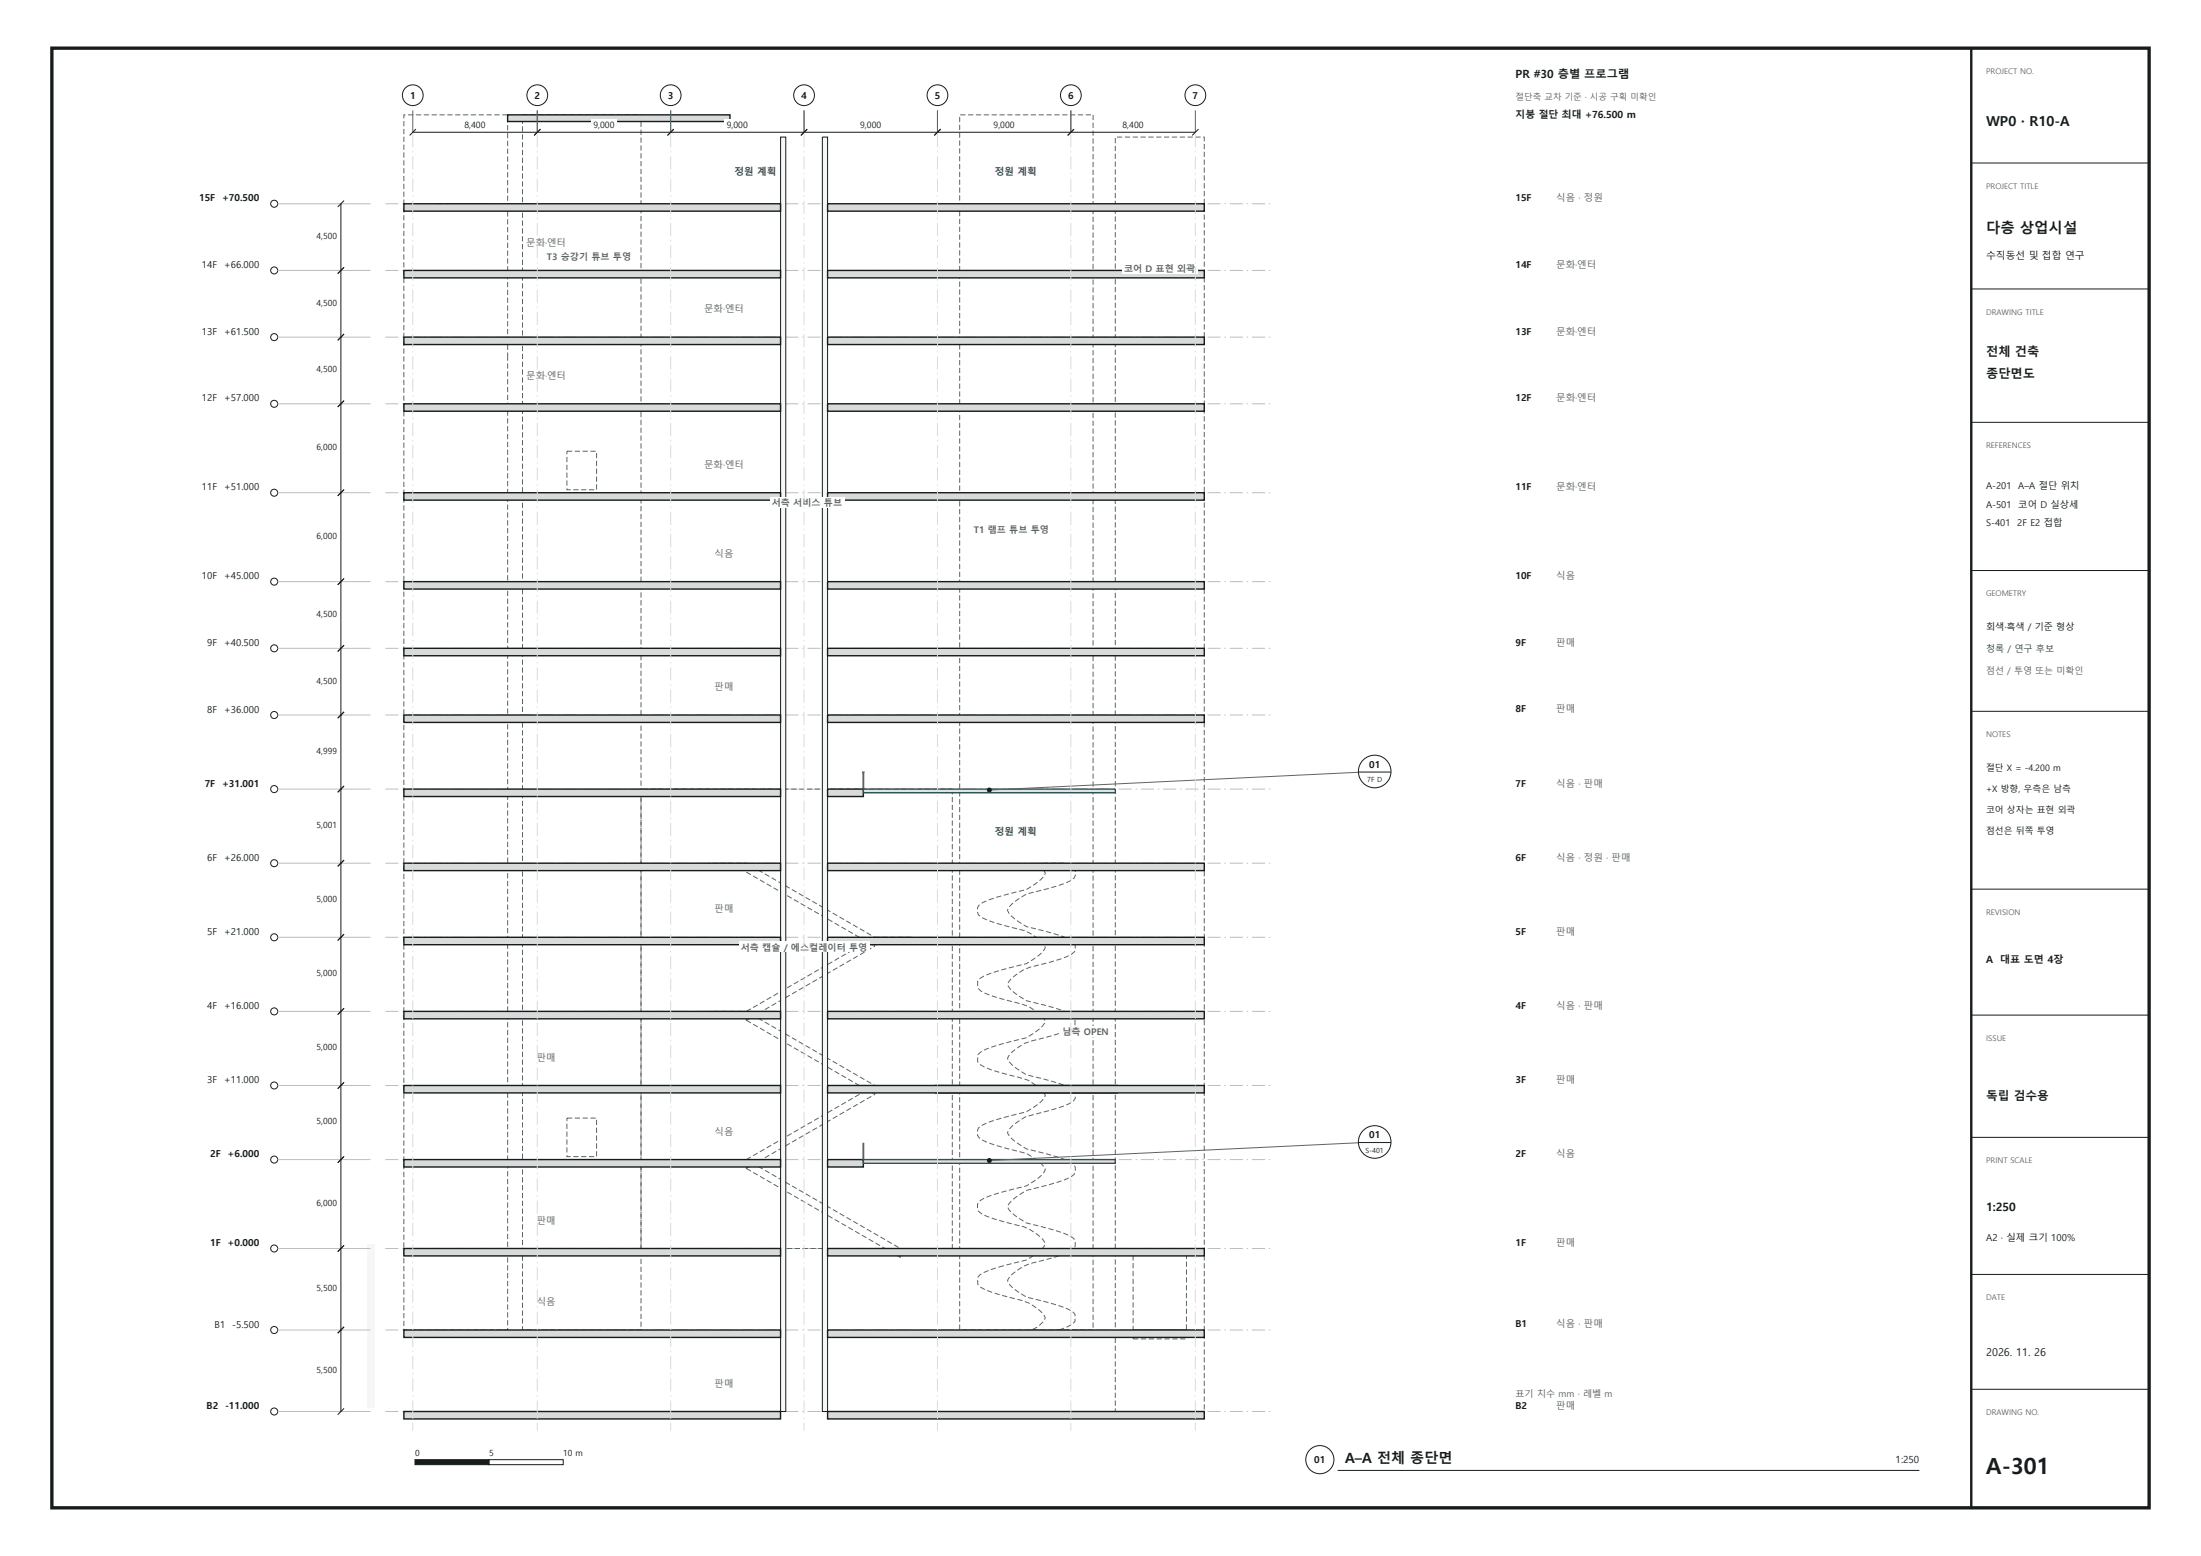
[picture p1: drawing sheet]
<svg xmlns="http://www.w3.org/2000/svg" width="594mm" height="420mm" viewBox="0 0 594 420" stroke-linecap="round" stroke-linejoin="round" font-family="sans-serif">
<path d="M14 13h566v394h-566z" fill="none" stroke="#171b1c" stroke-width=".9" stroke-linecap="butt"/>
<path d="M532 13v394" fill="none" stroke="#171b1c" stroke-width=".64" stroke-linecap="butt"/>
<path d="M532 44h48M532 78h48M532 114h48M532 154h48M532 192h48M532 240h48M532 274h48M532 307h48M532 344h48M532 375h48" fill="none" stroke="#171b1c" stroke-width=".27"/>
<path d="M99 336h2v44h-2z" fill="#f6f6f6"/>
<g fill="none" stroke="#babfbf" stroke-width=".27" stroke-dasharray="3.5 1.1 .4 1.1" stroke-linecap="butt">
<path d="M104 55h239.8M104 73h239.8M104 91h239.8M104 109h239.8M104 133h239.8M104 157h239.8M104 175h239.8M104 193h239.8M104 213h239.8M104 233h239.8M104 253h239.8M104 273h239.8"/>
<path d="M104 293h239.8M104 313h239.8M104 337h239.8M104 359h239.8M104 381h239.8"/>
</g>
<g fill="none" stroke="#171b1c" stroke-width=".27">
<path d="M92 359v22M92.8 358.1l-1.6 1.7M92.8 380.1l-1.6 1.7"/>
<circle cx="74" cy="55" r=".95"/>
<circle cx="74" cy="73" r=".95"/>
<circle cx="74" cy="91" r=".95"/>
<circle cx="74" cy="109" r=".95"/>
<circle cx="74" cy="133" r=".95"/>
<circle cx="74" cy="157" r=".95"/>
<circle cx="74" cy="175" r=".95"/>
<circle cx="74" cy="193" r=".95"/>
<circle cx="74" cy="213" r=".95"/>
<circle cx="74" cy="233" r=".95"/>
<circle cx="74" cy="253" r=".95"/>
<circle cx="74" cy="273" r=".95"/>
<circle cx="74" cy="293" r=".95"/>
<circle cx="74" cy="313" r=".95"/>
<circle cx="74" cy="337" r=".95"/>
<circle cx="74" cy="359" r=".95"/>
<circle cx="74" cy="381" r=".95"/>
</g>
<g fill="none" stroke="#babfbf" stroke-width=".27">
<path d="M74.9 55h25.1M74.9 73h25.1M74.9 91h25.1M74.9 109h25.1M74.9 133h25.1M74.9 157h25.1M74.9 175h25.1M74.9 193h25.1M74.9 213h25.1M74.9 233h25.1M74.9 253h25.1M74.9 273h25.1"/>
<path d="M74.9 293h25.1M74.9 313h25.1M74.9 337h25.1M74.9 359h25.1M74.9 381h25.1"/>
</g>
<path d="M92 359h.1M92 381h.1" fill="none" stroke="#5e6366" stroke-width=".27"/>
<path d="M84.9 368.2h6.6v2.7h-6.6z" fill="#fff"/>
<path d="M92 337h.1M92 359h.1" fill="none" stroke="#5e6366" stroke-width=".27"/>
<path d="M92 337v22M92.8 336.1l-1.6 1.7M92.8 358.1l-1.6 1.7" fill="none" stroke="#171b1c" stroke-width=".27"/>
<path d="M84.9 346.2h6.6v2.7h-6.6z" fill="#fff"/>
<path d="M92 313h.1M92 337h.1" fill="none" stroke="#5e6366" stroke-width=".27"/>
<path d="M92 313v24M92.8 312.1l-1.6 1.7M92.8 336.1l-1.6 1.7" fill="none" stroke="#171b1c" stroke-width=".27"/>
<path d="M84.9 323.2h6.6v2.7h-6.6z" fill="#fff"/>
<path d="M92 293h.1M92 313h.1" fill="none" stroke="#5e6366" stroke-width=".27"/>
<path d="M92 293v20M92.8 292.1l-1.6 1.7M92.8 312.1l-1.6 1.7" fill="none" stroke="#171b1c" stroke-width=".27"/>
<path d="M84.9 301.2h6.6v2.7h-6.6z" fill="#fff"/>
<path d="M92 273h.1M92 293h.1" fill="none" stroke="#5e6366" stroke-width=".27"/>
<path d="M92 273v20M92.8 272.1l-1.6 1.7M92.8 292.1l-1.6 1.7" fill="none" stroke="#171b1c" stroke-width=".27"/>
<path d="M84.9 281.2h6.6v2.7h-6.6z" fill="#fff"/>
<path d="M92 253h.1M92 273h.1" fill="none" stroke="#5e6366" stroke-width=".27"/>
<path d="M92 253v20M92.8 252.1l-1.6 1.7M92.8 272.1l-1.6 1.7" fill="none" stroke="#171b1c" stroke-width=".27"/>
<path d="M84.9 261.2h6.6v2.7h-6.6z" fill="#fff"/>
<path d="M92 233h.1M92 253h.1" fill="none" stroke="#5e6366" stroke-width=".27"/>
<path d="M92 233v20M92.8 232.1l-1.6 1.7M92.8 252.1l-1.6 1.7" fill="none" stroke="#171b1c" stroke-width=".27"/>
<path d="M84.9 241.2h6.6v2.7h-6.6z" fill="#fff"/>
<path d="M92 213h.1M92 233h.1" fill="none" stroke="#5e6366" stroke-width=".27"/>
<path d="M92 213v20M92.8 212.1l-1.6 1.7M92.8 232.1l-1.6 1.7" fill="none" stroke="#171b1c" stroke-width=".27"/>
<path d="M84.9 221.2h6.6v2.7h-6.6z" fill="#fff"/>
<path d="M92 193h.1M92 213h.1" fill="none" stroke="#5e6366" stroke-width=".27"/>
<path d="M92 193v20M92.8 192.1l-1.6 1.7M92.8 212.1l-1.6 1.7" fill="none" stroke="#171b1c" stroke-width=".27"/>
<path d="M84.9 201.2h6.6v2.7h-6.6z" fill="#fff"/>
<path d="M92 175h.1M92 193h.1" fill="none" stroke="#5e6366" stroke-width=".27"/>
<path d="M92 175v18M92.8 174.1l-1.6 1.7M92.8 192.1l-1.6 1.7" fill="none" stroke="#171b1c" stroke-width=".27"/>
<path d="M84.9 182.2h6.6v2.7h-6.6z" fill="#fff"/>
<path d="M92 157h.1M92 175h.1" fill="none" stroke="#5e6366" stroke-width=".27"/>
<path d="M92 157v18M92.8 156.1l-1.6 1.7M92.8 174.1l-1.6 1.7" fill="none" stroke="#171b1c" stroke-width=".27"/>
<path d="M84.9 164.2h6.6v2.7h-6.6z" fill="#fff"/>
<path d="M92 133h.1M92 157h.1" fill="none" stroke="#5e6366" stroke-width=".27"/>
<path d="M92 133v24M92.8 132.1l-1.6 1.7M92.8 156.1l-1.6 1.7" fill="none" stroke="#171b1c" stroke-width=".27"/>
<path d="M84.9 143.2h6.6v2.7h-6.6z" fill="#fff"/>
<path d="M92 109h.1M92 133h.1" fill="none" stroke="#5e6366" stroke-width=".27"/>
<path d="M92 109v24M92.8 108.1l-1.6 1.7M92.8 132.1l-1.6 1.7" fill="none" stroke="#171b1c" stroke-width=".27"/>
<path d="M84.9 119.2h6.6v2.7h-6.6z" fill="#fff"/>
<path d="M92 91h.1M92 109h.1" fill="none" stroke="#5e6366" stroke-width=".27"/>
<path d="M92 91v18M92.8 90.1l-1.6 1.7M92.8 108.1l-1.6 1.7" fill="none" stroke="#171b1c" stroke-width=".27"/>
<path d="M84.9 98.2h6.6v2.7h-6.6z" fill="#fff"/>
<path d="M92 73h.1M92 91h.1" fill="none" stroke="#5e6366" stroke-width=".27"/>
<path d="M92 73v18M92.8 72.1l-1.6 1.7M92.8 90.1l-1.6 1.7" fill="none" stroke="#171b1c" stroke-width=".27"/>
<path d="M84.9 80.2h6.6v2.7h-6.6z" fill="#fff"/>
<path d="M92 55h.1M92 73h.1" fill="none" stroke="#5e6366" stroke-width=".27"/>
<path d="M92 55v18M92.8 54.1l-1.6 1.7M92.8 72.1l-1.6 1.7" fill="none" stroke="#171b1c" stroke-width=".27"/>
<path d="M84.9 62.2h6.6v2.7h-6.6z" fill="#fff"/>
<g fill="none" stroke="#5e6366" stroke-width=".27" stroke-dasharray="1.4 .7" stroke-linecap="butt">
<path d="M141 31h32v328h-32v-328M295 31v328h-36v-328h36M132.2 55v1.2h-14.4v-1.2h14.4M153 121.8h8v10.4h-8v-10.4M257 213v124h-84v-124h84M191.4 234.2v-1.2h10l34.7 20h10v1.2h-10v1.2l-34.7-20v-1.2h-10M191.4 274.2v-1.2h10l34.7 20h10v1.2h-10v1.2l-34.7-20v-1.2h-10M201.4 274.2h-10v-1.2h10l34.7-20h10v1.2h-10v1.2l-34.7 20v-1.2M153 301.8h8v10.4h-8v-10.4M201.4 314.2h-10v-1.2h10l34.7-20h10v1.2h-10v1.2l-34.7 20v-1.2M243 339.4l-41.6-24v-1.2h-10v-1.2h10l41.6 24h10v1.2h-10v1.2M269.6 342l7.4-1.9 1.5-.9a8.8 8.8 0 0 0 3.6-3.5 8.3 8.3 0 0 0-4.2-3.8l-1.5-.7-2.8-.7a39 39 0 0 1-8.7-2.9 2.19 2.19 0 0 1-1.1-2.1 2.19 2.19 0 0 1 1.4-1.9 56.4 56.4 0 0 1 11.8-3.5l1.2-.7a7.2 7.2 0 0 0 3.9-3.8 11.8 11.8 0 0 0-5-4.2 59.2 59.2 0 0 1-11.9-3.6 2.17 2.17 0 0 1-1.5-1.9 2.17 2.17 0 0 1 1.2-2.1 38.2 38.2 0 0 1 8.6-2.8 13.5 13.5 0 0 0 7.4-3.6l1.1-1.4a2.66 2.66 0 0 0-1.5-2.3 15.5 15.5 0 0 0-8.3-3.6 25.1 25.1 0 0 1-7.8-2.8 2.29 2.29 0 0 1 .2-3.3 30.8 30.8 0 0 1 8.2-2.9l4.2-1 1.8-1.1a7.8 7.8 0 0 0 3.3-3.3 9.1 9.1 0 0 0-4.4-4l-2-.7-2.8-.7a31.4 31.4 0 0 1-8.2-2.8 2.3 2.3 0 0 1-.3-3.4 24.8 24.8 0 0 1 7.7-2.8l4.9-1.2 1.5-.9a8.9 8.9 0 0 0 3.6-3.5 8.2 8.2 0 0 0-4.1-3.8l-1.5-.7-2.9-.7a38.9 38.9 0 0 1-8.7-2.8 2.19 2.19 0 0 1-1.2-2.2 2.19 2.19 0 0 1 1.5-1.9 55.7 55.7 0 0 1 11.8-3.5l2.3-1.4a6.6 6.6 0 0 0 2.8-3l-.4-.8-.9-.7v-1.2h6.9l1.2 .7a2.17 2.17 0 0 1 1.4 2 2.17 2.17 0 0 1-1.4 2 51.9 51.9 0 0 1-11.8 3.6l-2.3 1.4a6.6 6.6 0 0 0-2.9 3.1 10.8 10.8 0 0 0 7.5 4.9 51.9 51.9 0 0 1 9.2 2.8 2.25 2.25 0 0 1 1.4 3.4 14.5 14.5 0 0 1-6.5 2.8l-2.7 .7a13.2 13.2 0 0 0-8.8 4.9 2.35 2.35 0 0 0 1.4 2.4l3.6 2.4a50.2 50.2 0 0 1 12.5 4l.6 .7v1.9l-.6 .7a28.9 28.9 0 0 1-8 2.8l-2.9 .7a12.6 12.6 0 0 0-6.5 4.3l-.2 .5a8.8 8.8 0 0 0 4.3 3.9l.8 .5 3.8 .9a33.9 33.9 0 0 1 8.4 2.9 2.24 2.24 0 0 1 1 2.2 2.24 2.24 0 0 1-1.6 1.8 69.6 69.6 0 0 1-11.8 3.5l-1.2 .8a9.2 9.2 0 0 0-3.7 3.5 8 8 0 0 0 4 3.7l1.1 .7 3.1 .8a42.1 42.1 0 0 1 8.8 2.8 2.17 2.17 0 0 1 1.4 2 2.17 2.17 0 0 1-1.4 2 52.2 52.2 0 0 1-11.7 3.6l-2.4 1.4a6.6 6.6 0 0 0-2.9 3.1 10.7 10.7 0 0 0 7.5 4.9 52.5 52.5 0 0 1 9.2 2.8l1.1 .7a2.24 2.24 0 0 1-.5 3.3 42 42 0 0 1-11.3 3.6 12.2 12.2 0 0 0-5.9 4.2 2.3 2.3 0 0 0 1.4 2.4l3.6 2.4a51.6 51.6 0 0 1 12.5 3.9l.6 .7v2l-.6 .7-1.3 .7-6.3 2.1h-3.5v-1.2a6.5 6.5 0 0 0 3.7-3.3 9.2 9.2 0 0 0-4.5-4l-4.8-1.4a30.6 30.6 0 0 1-8.1-2.8l-.8-.7-.1-.8v-1.2l.6-.7 1.2-.7 4-1.4"/>
<path d="M305.8 361.4v-24.4h14.4v24.4h-14.4"/>
</g>
<g fill="#f6f7f7" stroke="#171b1c" stroke-width=".27">
<path d="M221.9 37h1.4v344h-1.4z" fill-rule="evenodd"/>
<path d="M210.7 37h1.4v344h-1.4z" fill-rule="evenodd"/>
</g>
<path d="M232.8 208.4h.4v.2h-.4zM232.9 208.6h.2v4.4h-.2zM232.9 308.6h.2v4.4h-.2z" fill="none" stroke="#5e6366" stroke-width=".27"/>
<path d="M305.8 359h14.4v1.2h-14.4z" fill-rule="evenodd" fill="#f6f7f7" stroke="#171b1c" stroke-width=".27"/>
<path d="M137 96.6v-65.6h-28v328h28v-262.4M325 105.9v-68.9h-24v344h24v-275.1" fill="none" stroke="#5e6366" stroke-width=".27" stroke-dasharray="1.4 .7" stroke-linecap="butt"/>
<g fill="#d9dbdb" stroke="#171b1c" stroke-width=".38">
<path d="M252.5 293h49v2h-49z" fill-rule="evenodd"/>
<path d="M223.3 157h101.7v2h-101.7z" fill-rule="evenodd"/>
<path d="M109 157h101.6v2h-101.6z" fill-rule="evenodd"/>
<path d="M223.3 133h101.7v2h-101.7z" fill-rule="evenodd"/>
<path d="M109 133h101.6v2h-101.6z" fill-rule="evenodd"/>
<path d="M223.3 109h101.7v2h-101.7z" fill-rule="evenodd"/>
<path d="M109 109h101.6v2h-101.6z" fill-rule="evenodd"/>
<path d="M223.3 91h101.7v2h-101.7z" fill-rule="evenodd"/>
<path d="M109 91h101.6v2h-101.6z" fill-rule="evenodd"/>
<path d="M223.3 73h101.7v2h-101.7z" fill-rule="evenodd"/>
<path d="M109 73h101.6v2h-101.6z" fill-rule="evenodd"/>
<path d="M223.3 55h101.7v2h-101.7z" fill-rule="evenodd"/>
<path d="M109 55h101.6v2h-101.6z" fill-rule="evenodd"/>
<path d="M223.3 337h101.7v2h-101.7z" fill-rule="evenodd"/>
<path d="M109 337h101.6v2h-101.6z" fill-rule="evenodd"/>
<path d="M223.3 313h9.7v2h-9.7z" fill-rule="evenodd"/>
<path d="M109 313h101.6v2h-101.6z" fill-rule="evenodd"/>
<path d="M223.3 293h101.7v2h-101.7z" fill-rule="evenodd"/>
<path d="M109 293h101.6v2h-101.6z" fill-rule="evenodd"/>
<path d="M223.3 273h101.7v2h-101.7z" fill-rule="evenodd"/>
<path d="M109 273h101.6v2h-101.6z" fill-rule="evenodd"/>
<path d="M223.3 253h101.7v2h-101.7z" fill-rule="evenodd"/>
<path d="M109 253h101.6v2h-101.6z" fill-rule="evenodd"/>
<path d="M223.3 233h101.7v2h-101.7z" fill-rule="evenodd"/>
<path d="M109 233h101.6v2h-101.6z" fill-rule="evenodd"/>
<path d="M223.3 213h9.7v2h-9.7z" fill-rule="evenodd"/>
<path d="M109 213h101.7v2h-101.7z" fill-rule="evenodd"/>
<path d="M223.3 193h101.7v2h-101.7z" fill-rule="evenodd"/>
<path d="M109 193h101.6v2h-101.6z" fill-rule="evenodd"/>
<path d="M223.3 175h101.7v2h-101.7z" fill-rule="evenodd"/>
<path d="M109 175h101.6v2h-101.6z" fill-rule="evenodd"/>
<path d="M223.3 359h101.7v2h-101.7z" fill-rule="evenodd"/>
<path d="M109 359h101.6v2h-101.6z" fill-rule="evenodd"/>
<path d="M223.4 381h101.6v2h-101.6z" fill-rule="evenodd"/>
<path d="M109 381h101.6v2h-101.6z" fill-rule="evenodd"/>
<path d="M137 31h60v1.8h-60z" fill-rule="evenodd"/>
</g>
<g fill="#d1e6e3" stroke="#245254" stroke-width=".27">
<path d="M232.7 313l.6 .1z" fill-rule="evenodd"/>
<path d="M232.7 213l.6 .1z" fill-rule="evenodd"/>
</g>
<g fill="#d1e6e3" stroke="#245254" stroke-width=".37">
<path d="M233 313h68v1h-68z" fill-rule="evenodd"/>
<path d="M233 213h68v1h-68z" fill-rule="evenodd"/>
</g>
<path d="M371 308.2l-104 5" fill="none" stroke="#5e6366" stroke-width=".27"/>
<circle cx="267" cy="313.2" r=".53" fill="#171b1c" stroke="#171b1c" stroke-width=".27"/>
<circle cx="371" cy="308.2" r="4.4" fill="#fff" stroke="#171b1c" stroke-width=".27"/>
<path d="M366.6 308.4h8.8" fill="none" stroke="#171b1c" stroke-width=".27"/>
<path d="M371 208.2l-104 5" fill="none" stroke="#5e6366" stroke-width=".27"/>
<circle cx="267" cy="213.2" r=".53" fill="#171b1c" stroke="#171b1c" stroke-width=".27"/>
<circle cx="371" cy="208.2" r="4.4" fill="#fff" stroke="#171b1c" stroke-width=".27"/>
<path d="M366.6 208.4h8.8" fill="none" stroke="#171b1c" stroke-width=".27"/>
<g fill="#fff">
<path d="M199.4 254.1h35.2v2.9h-35.2z"/>
<path d="M207.7 134.1h20.2v2.9h-20.2z"/>
<path d="M302.8 70.9h20.4v2.9h-20.4z"/>
<path d="M262.3 141.4h21.4v2.8h-21.4z"/>
<path d="M147.1 67.7h23.8v2.9h-23.8z"/>
<path d="M286.2 276.9h13.6v2.9h-13.6z"/>
<path d="M192.3 371.8h6.2v2.9h-6.2z"/>
<path d="M144.3 349.8h6.2v2.9h-6.2z"/>
<path d="M144.3 327.8h6.2v2.9h-6.2z"/>
<path d="M192.3 303.8h6.2v2.9h-6.2z"/>
<path d="M144.3 283.8h6.2v2.9h-6.2z"/>
<path d="M192.3 243.8h6.2v2.9h-6.2z"/>
<path d="M192.3 183.8h6.2v2.9h-6.2z"/>
<path d="M192.3 147.8h6.2v2.9h-6.2z"/>
<path d="M189.5 123.8h11.8v2.9h-11.8z"/>
<path d="M141.5 99.8h11.8v2.9h-11.8z"/>
<path d="M189.5 81.8h11.8v2.9h-11.8z"/>
<path d="M141.5 63.8h11.8v2.9h-11.8z"/>
</g>
<path d="M322.6 36.2v350" fill="none" stroke="#d9dbdb" stroke-width=".27" stroke-dasharray="3.5 1.1 .4 1.1" stroke-linecap="butt"/>
<circle cx="322.6" cy="25.7" r="2.8" fill="#fff" stroke="#171b1c" stroke-width=".27"/>
<path d="M289 36.2v350" fill="none" stroke="#d9dbdb" stroke-width=".27" stroke-dasharray="3.5 1.1 .4 1.1" stroke-linecap="butt"/>
<circle cx="289" cy="25.7" r="2.8" fill="#fff" stroke="#171b1c" stroke-width=".27"/>
<path d="M253 36.2v350" fill="none" stroke="#d9dbdb" stroke-width=".27" stroke-dasharray="3.5 1.1 .4 1.1" stroke-linecap="butt"/>
<circle cx="253" cy="25.7" r="2.8" fill="#fff" stroke="#171b1c" stroke-width=".27"/>
<path d="M217 36.2v350" fill="none" stroke="#d9dbdb" stroke-width=".27" stroke-dasharray="3.5 1.1 .4 1.1" stroke-linecap="butt"/>
<circle cx="217" cy="25.7" r="2.8" fill="#fff" stroke="#171b1c" stroke-width=".27"/>
<path d="M181 36.2v350" fill="none" stroke="#d9dbdb" stroke-width=".27" stroke-dasharray="3.5 1.1 .4 1.1" stroke-linecap="butt"/>
<circle cx="181" cy="25.7" r="2.8" fill="#fff" stroke="#171b1c" stroke-width=".27"/>
<path d="M145 36.2v350" fill="none" stroke="#d9dbdb" stroke-width=".27" stroke-dasharray="3.5 1.1 .4 1.1" stroke-linecap="butt"/>
<circle cx="145" cy="25.7" r="2.8" fill="#fff" stroke="#171b1c" stroke-width=".27"/>
<path d="M111.4 36.2v350" fill="none" stroke="#d9dbdb" stroke-width=".27" stroke-dasharray="3.5 1.1 .4 1.1" stroke-linecap="butt"/>
<circle cx="111.4" cy="25.7" r="2.8" fill="#fff" stroke="#171b1c" stroke-width=".27"/>
<path d="M111.4 29.8v5.9M145 29.8v5.9" fill="none" stroke="#5e6366" stroke-width=".27"/>
<path d="M111.4 35.7h33.6M112.2 34.8l-1.6 1.8M145.9 34.8l-1.8 1.8" fill="none" stroke="#171b1c" stroke-width=".27"/>
<path d="M124.8 32.2h6.8v2.8h-6.8z" fill="#fff"/>
<path d="M145 29.8v5.9M181 29.8v5.9" fill="none" stroke="#5e6366" stroke-width=".27"/>
<path d="M145 35.7h36M145.9 34.8l-1.8 1.8M181.8 34.8l-1.7 1.8" fill="none" stroke="#171b1c" stroke-width=".27"/>
<path d="M159.6 32.2h6.8v2.8h-6.8z" fill="#fff"/>
<path d="M181 29.8v5.9M217 29.8v5.9" fill="none" stroke="#5e6366" stroke-width=".27"/>
<path d="M181 35.7h36M181.8 34.8l-1.7 1.8M217.9 34.8l-1.7 1.8" fill="none" stroke="#171b1c" stroke-width=".27"/>
<path d="M195.6 32.2h6.8v2.8h-6.8z" fill="#fff"/>
<path d="M217 29.8v5.9M253 29.8v5.9" fill="none" stroke="#5e6366" stroke-width=".27"/>
<path d="M217 35.7h36M217.9 34.8l-1.7 1.8M253.9 34.8l-1.7 1.8" fill="none" stroke="#171b1c" stroke-width=".27"/>
<path d="M231.6 32.2h6.8v2.8h-6.8z" fill="#fff"/>
<path d="M253 29.8v5.9M289 29.8v5.9" fill="none" stroke="#5e6366" stroke-width=".27"/>
<path d="M253 35.7h36M253.9 34.8l-1.7 1.8M289.9 34.8l-1.7 1.8" fill="none" stroke="#171b1c" stroke-width=".27"/>
<path d="M267.6 32.2h6.8v2.8h-6.8z" fill="#fff"/>
<path d="M289 29.8v5.9M322.6 29.8v5.9" fill="none" stroke="#5e6366" stroke-width=".27"/>
<path d="M289 35.7h33.6M289.9 34.8l-1.7 1.8M323.5 34.8l-1.8 1.8" fill="none" stroke="#171b1c" stroke-width=".27"/>
<g fill="#fff">
<path d="M302.4 32.2h6.8v2.8h-6.8z"/>
<path d="M267.9 222.7h12.5v3h-12.5z"/>
<path d="M267.9 44.7h12.5v3h-12.5z"/>
<path d="M197.6 44.7h12.5v3h-12.5z"/>
</g>
<path d="M112 394h20v1.3h-20z" fill="#171b1c" stroke="#171b1c" stroke-width=".27"/>
<g fill="#fff" stroke="#171b1c" stroke-width=".27">
<path d="M132 394h20v1.3h-20z"/>
<circle cx="356.2" cy="394" r="3.8"/>
</g>
<path d="M361 396.9h157" fill="none" stroke="#171b1c" stroke-width=".27"/>
<text font-size="6" fill="#171b1c" x="536" y="398">A-301</text>
<text font-size="3.9" fill="#171b1c" x="536" y="63">다층 상업시설</text>
<text font-size="3.8" fill="#171b1c" x="363" y="395">A–A 전체 종단면</text>
<text font-size="3.7" fill="#171b1c" x="536" y="34">WP0 · R10-A</text>
<g font-size="3.3" fill="#171b1c">
<text x="536" y="96">전체 건축</text>
<text x="536" y="102">종단면도</text>
</g>
<text font-size="3.2" fill="#171b1c" x="536" y="297">독립 검수용</text>
<g font-size="3.1" fill="#171b1c">
<text x="409" y="21">PR #30 층별 프로그램</text>
<text x="536" y="327">1:250</text>
</g>
<text font-size="2.9" fill="#171b1c" x="536" y="366">2026. 11. 26</text>
<g font-size="2.7" fill="#171b1c">
<text x="409" y="31.8">지붕 절단 최대 +76.500 m</text>
<text x="536" y="260">A</text>
<text x="539.8" y="260">대표 도면 4장</text>
</g>
<g font-size="2.6" fill="#171b1c">
<text x="110.7" y="26.7">1</text>
<text x="144.3" y="26.7">2</text>
<text x="180.3" y="26.7">3</text>
<text x="216.3" y="26.7">4</text>
<text x="252.3" y="26.7">5</text>
<text x="288.3" y="26.7">6</text>
<text x="321.9" y="26.7">7</text>
<text x="53.8" y="54.3">15F</text>
<text x="59.9" y="54.3">+70.500</text>
<text x="409" y="54.3">15F</text>
<text x="536" y="70">수직동선 및 접합 연구</text>
<text x="54.5" y="72.3">14F</text>
<text x="60.5" y="72.3">+66.000</text>
<text x="409" y="72.3">14F</text>
<text x="54.5" y="90.3">13F</text>
<text x="60.5" y="90.3">+61.500</text>
<text x="409" y="90.3">13F</text>
<text x="54.5" y="108.3">12F</text>
<text x="60.5" y="108.3">+57.000</text>
<text x="409" y="108.3">12F</text>
<text x="54.5" y="132.3">11F</text>
<text x="60.5" y="132.3">+51.000</text>
<text x="409" y="132.3">11F</text>
<text x="54.5" y="156.3">10F</text>
<text x="60.5" y="156.3">+45.000</text>
<text x="409" y="156.3">10F</text>
<text x="55.9" y="174.3">9F</text>
<text x="60.5" y="174.3">+40.500</text>
<text x="409" y="174.3">9F</text>
<text x="55.9" y="192.3">8F</text>
<text x="60.5" y="192.3">+36.000</text>
<text x="409" y="192.3">8F</text>
<text x="369.5" y="207.2">01</text>
<text x="55.3" y="212.3">7F</text>
<text x="59.9" y="212.3">+31.001</text>
<text x="409" y="212.3">7F</text>
<text x="55.9" y="232.3">6F</text>
<text x="60.5" y="232.3">+26.000</text>
<text x="409" y="232.3">6F</text>
<text x="55.9" y="252.3">5F</text>
<text x="60.5" y="252.3">+21.000</text>
<text x="409" y="252.3">5F</text>
<text x="55.9" y="272.3">4F</text>
<text x="60.5" y="272.3">+16.000</text>
<text x="409" y="272.3">4F</text>
<text x="55.9" y="292.3">3F</text>
<text x="60.5" y="292.3">+11.000</text>
<text x="409" y="292.3">3F</text>
<text x="369.5" y="307.2">01</text>
<text x="56.8" y="312.3">2F</text>
<text x="61.4" y="312.3">+6.000</text>
<text x="409" y="312.3">2F</text>
<text x="536" y="335">A2 · 실제 크기 100%</text>
<text x="56.8" y="336.3">1F</text>
<text x="61.4" y="336.3">+0.000</text>
<text x="409" y="336.3">1F</text>
<text x="57.9" y="358.3">B1</text>
<text x="62.7" y="358.3">-5.500</text>
<text x="409" y="358.3">B1</text>
<text x="55.8" y="380.3">B2</text>
<text x="60.7" y="380.3">-11.000</text>
<text x="409" y="380.3">B2</text>
<text x="354.7" y="395">01</text>
<text x="511.6" y="395">1:250</text>
</g>
<g font-size="2.6" fill="#245254">
<text x="198.2" y="47.3">정원 계획</text>
<text x="268.5" y="47.3">정원 계획</text>
<text x="268.5" y="225.3">정원 계획</text>
</g>
<g font-size="2.6" fill="#5e6366">
<text x="420" y="54.3">식음 · 정원</text>
<text x="420" y="72.3">문화·엔터</text>
<text x="420" y="90.3">문화·엔터</text>
<text x="420" y="108.3">문화·엔터</text>
<text x="420" y="132.3">문화·엔터</text>
<text x="420" y="156.3">식음</text>
<text x="420" y="174.3">판매</text>
<text x="420" y="192.3">판매</text>
<text x="420" y="212.3">식음 · 판매</text>
<text x="420" y="232.3">식음 · 정원 · 판매</text>
<text x="420" y="252.3">판매</text>
<text x="420" y="272.3">식음 · 판매</text>
<text x="420" y="292.3">판매</text>
<text x="420" y="312.3">식음</text>
<text x="420" y="336.3">판매</text>
<text x="420" y="358.3">식음 · 판매</text>
<text x="420" y="380.3">판매</text>
</g>
<g font-size="2.5" fill="#5e6366">
<text x="142" y="66.3">문화·엔터</text>
<text x="147.6" y="70.2">T3 승강기 튜브 투영</text>
<text x="303.4" y="73.4">코어 D 표현 외곽</text>
<text x="190" y="84.3">문화·엔터</text>
<text x="142" y="102.3">문화·엔터</text>
<text x="190" y="126.3">문화·엔터</text>
<text x="208.3" y="136.6">서측 서비스 튜브</text>
<text x="262.9" y="143.8">T1 램프 튜브 투영</text>
<text x="192.9" y="150.3">식음</text>
<text x="192.9" y="186.3">판매</text>
<text x="192.9" y="246.3">판매</text>
<text x="199.9" y="256.6">서측 캡슐 / 에스컬레이터 투영</text>
<text x="286.7" y="279.4">남측 OPEN</text>
<text x="144.9" y="286.3">판매</text>
<text x="192.9" y="306.3">식음</text>
<text x="144.9" y="330.3">판매</text>
<text x="144.9" y="352.3">식음</text>
<text x="192.9" y="374.3">판매</text>
<text x="409" y="377">표기 치수 mm · 레벨 m</text>
</g>
<g font-size="2.5" fill="#171b1c">
<text x="536" y="132">A-201</text>
<text x="544.7" y="132">A–A 절단 위치</text>
<text x="536" y="137">A-501</text>
<text x="544.7" y="137">코어 D 실상세</text>
<text x="536" y="142">S-401</text>
<text x="544.4" y="142">2F E2 접합</text>
<text x="536" y="170">회색·흑색 / 기준 형상</text>
</g>
<text font-size="2.5" fill="#245254" x="536" y="176">청록 / 연구 후보</text>
<g font-size="2.4" fill="#171b1c">
<text x="125.3" y="34.6">8,400</text>
<text x="160.1" y="34.6">9,000</text>
<text x="196.1" y="34.6">9,000</text>
<text x="232.1" y="34.6">9,000</text>
<text x="268.1" y="34.6">9,000</text>
<text x="302.9" y="34.6">8,400</text>
<text x="536" y="208">절단 X = -4.200 m</text>
<text x="536" y="213.7">+X 방향, 우측은 남측</text>
<text x="536" y="219.4">코어 상자는 표현 외곽</text>
<text x="536" y="225.1">점선은 뒤쪽 투영</text>
</g>
<text font-size="2.4" fill="#5e6366" x="536" y="182">점선 / 투영 또는 미확인</text>
<text font-size="2.3" fill="#5e6366" x="409" y="27">절단축 교차 기준 · 시공 구획 미확인</text>
<g font-size="2.3" fill="#171b1c">
<text x="85.4" y="64.5">4,500</text>
<text x="85.4" y="82.5">4,500</text>
<text x="85.4" y="100.5">4,500</text>
<text x="85.4" y="121.5">6,000</text>
<text x="85.4" y="145.5">6,000</text>
<text x="85.4" y="166.5">4,500</text>
<text x="85.4" y="184.5">4,500</text>
<text x="85.4" y="203.5">4,999</text>
<text x="85.4" y="223.5">5,001</text>
<text x="85.4" y="243.5">5,000</text>
<text x="85.4" y="263.5">5,000</text>
<text x="85.4" y="283.5">5,000</text>
<text x="85.4" y="303.5">5,000</text>
<text x="85.4" y="325.5">6,000</text>
<text x="85.4" y="348.5">5,500</text>
<text x="85.4" y="370.5">5,500</text>
<text x="112" y="392.9">0</text>
<text x="132" y="392.9">5</text>
<text x="152" y="392.9">10 m</text>
</g>
<g font-size="2.1" fill="#5e6366">
<text x="536" y="20">PROJECT NO.</text>
<text x="536" y="51">PROJECT TITLE</text>
<text x="536" y="85">DRAWING TITLE</text>
<text x="536" y="121">REFERENCES</text>
<text x="536" y="161">GEOMETRY</text>
<text x="536" y="199">NOTES</text>
<text x="536" y="247">REVISION</text>
<text x="536" y="281">ISSUE</text>
<text x="536" y="314">PRINT SCALE</text>
<text x="536" y="351">DATE</text>
<text x="536" y="382">DRAWING NO.</text>
</g>
<g font-size="1.9" fill="#171b1c">
<text x="369" y="211.1">7F D</text>
<text x="368.5" y="311.1">S-401</text>
</g>
</svg>
